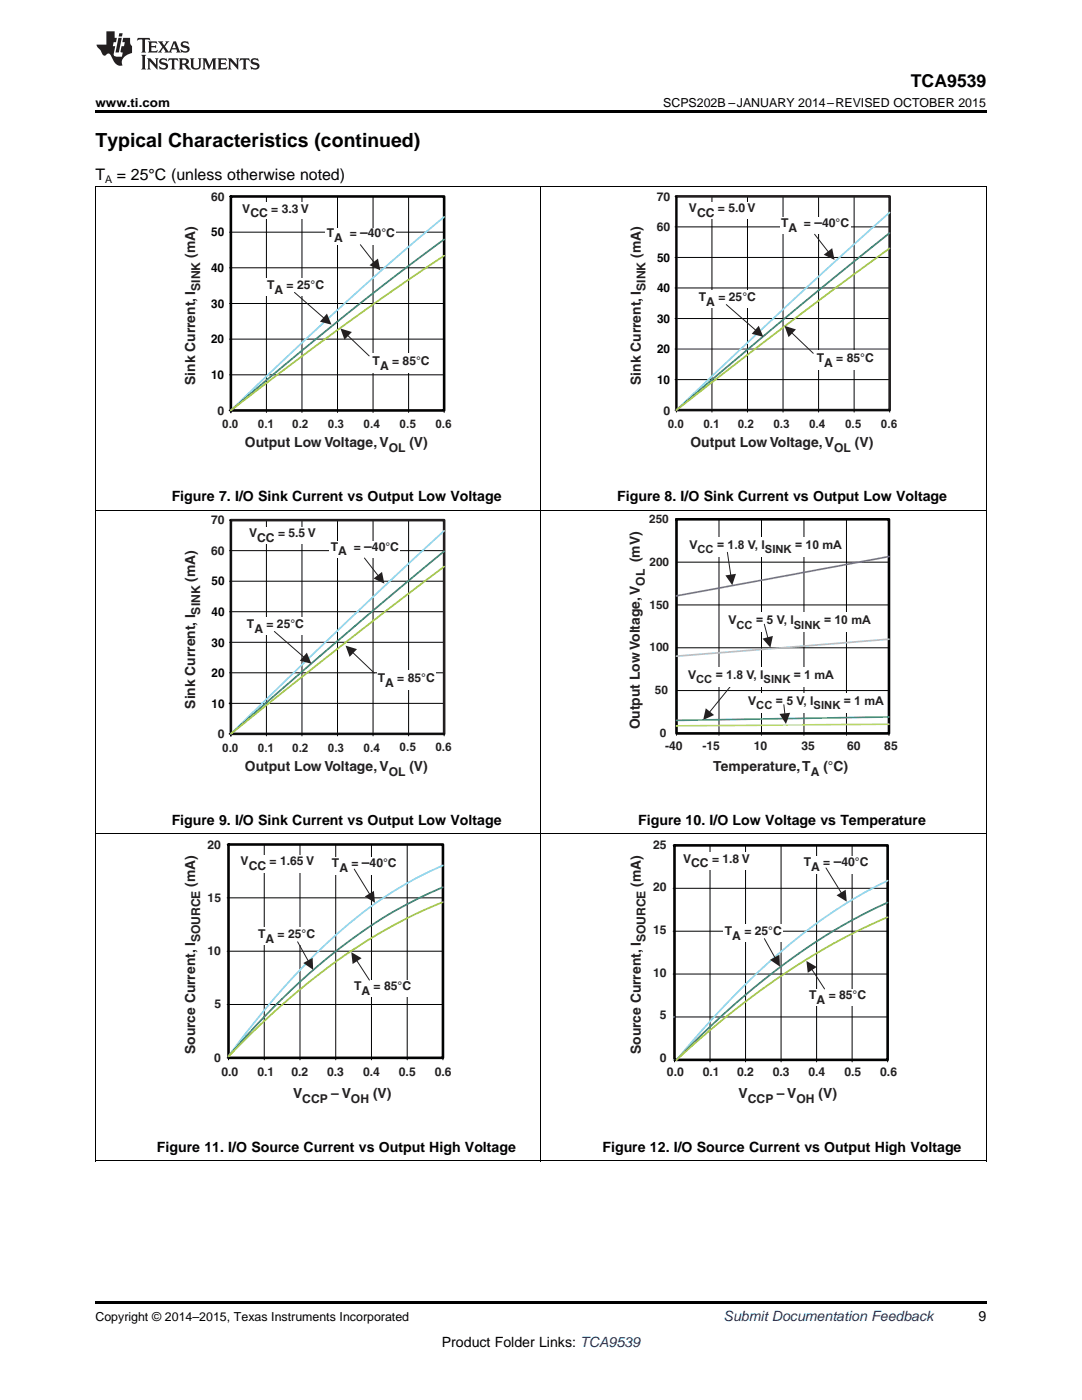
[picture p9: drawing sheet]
<svg xmlns="http://www.w3.org/2000/svg" width="216mm" height="279mm" viewBox="0 0 216 279" stroke-linecap="round" stroke-linejoin="round" font-family="sans-serif">
<path d="M19 231.7h.2zM196.7 231.7h.1zM19 259.7h177.8v.5h-177.8z" fill="#000"/>
<path d="M19.1 166.4v65.3M107.9 166.4v65.3M196.8 166.4v65.3M19 231.7h177.8" fill="none" stroke="#000" stroke-width=".2"/>
<path d="M45.6 168.5h42.8v42.6h-42.8z" fill-rule="evenodd" fill="#fff"/>
<path d="M45.3 179.2h43.1M45.3 168.5h43.1v43M45.6 168.5v43M52.7 168.5v43M59.9 168.5v43M67 168.5v43M74.1 168.5v43M81.3 168.5v43M45.3 189.8h43.1M45.3 200.5h43.1M45.3 211.1h43.1" fill="none" stroke="#010202" stroke-width=".2"/>
<path d="M45.6 168.5h42.8v42.6h-42.8z" fill="none" stroke="#010202" stroke-width=".52"/>
<path d="M88.4 172.7a82.4 82.4 0 0 0-26.8 19 178.5 178.5 0 0 0-16 19" fill="none" stroke="#8dd7f7" stroke-width=".35"/>
<path d="M88.4 177.1a101.6 101.6 0 0 0-32.1 22.2l-5.4 5.5-5.3 6" fill="none" stroke="#3b8476" stroke-width=".35"/>
<path d="M88.4 180a113.8 113.8 0 0 0-34.8 22.9l-8 7.9" fill="none" stroke="#a6ce39" stroke-width=".35"/>
<g fill="#fff">
<path d="M47.8 170.6h13.7v3.4h-13.7z" fill-rule="evenodd"/>
<path d="M65.2 171.1h14v3.6h-14z" fill-rule="evenodd"/>
<path d="M51.2 185.1h11.9v3.5h-11.9z" fill-rule="evenodd"/>
<path d="M70.4 195.7h12.2v3.3h-12.2z" fill-rule="evenodd"/>
</g>
<path d="M70.7 173.4l3.1 5.1" fill="none" stroke="#231f20" stroke-width=".2"/>
<path d="M72.8 178.9l1.8-1.1 .2 2.4z" fill="#231f20"/>
<path d="M59.4 188l2.1 3.8" fill="none" stroke="#231f20" stroke-width=".2"/>
<path d="M60.5 192.2l1.9-1 .1 2.3z" fill="#231f20"/>
<path d="M71.2 191.7l2.5 3.9" fill="none" stroke="#231f20" stroke-width=".2"/>
<path d="M70.1 190l2.1 1.2-1.8 1.2z" fill="#231f20"/>
<path d="M134.6 168.7h42.5v42.8h-42.5z" fill-rule="evenodd" fill="#fff"/>
<g fill="none" stroke="#010202" stroke-width=".2">
<path d="M134.3 177.3h42.8M134.3 168.7h42.8v43.2M134.6 168.7v43.2M141.7 168.7v43.2M142.8 171.8h.3M148.8 168.7v43.2M155.9 168.7v43.2M162.9 168.7v43.2M170 168.7v43.2M134.3 194.4h42.8M134.3 185.8h42.8M134.6 203h42.5"/>
<path d="M134.6 211.5h42.5"/>
</g>
<path d="M134.6 168.7h42.5v42.8h-42.5z" fill="none" stroke="#010202" stroke-width=".52"/>
<path d="M134.3 211.5h.3M134.3 203h.3" fill="none" stroke="#8dd7f7" stroke-width=".2"/>
<path d="M177.1 175.8a110.5 110.5 0 0 0-31.9 24.2l-5.3 5.8-4.9 5.7" fill="none" stroke="#8dd7f7" stroke-width=".35"/>
<path d="M177.1 180.1a119.7 119.7 0 0 0-30.1 20l-7.1 6.5-4.9 4.9" fill="none" stroke="#3b8476" stroke-width=".35"/>
<path d="M177.1 183a144.4 144.4 0 0 0-39 25.7l-3.1 2.8" fill="none" stroke="#a6ce39" stroke-width=".35"/>
<g fill="#fff">
<path d="M136.1 170.1h13.7v3.4h-13.7z" fill-rule="evenodd"/>
<path d="M159.3 170.9h14v3.5h-14z" fill-rule="evenodd"/>
<path d="M144.3 184.4h11.9v3.5h-11.9z" fill-rule="evenodd"/>
<path d="M161.2 197.5h12.2v3.3h-12.2z" fill-rule="evenodd"/>
</g>
<path d="M164.8 173.2l3.1 5" fill="none" stroke="#231f20" stroke-width=".2"/>
<path d="M166.9 178.7l1.8-1.1 .3 2.3z" fill="#231f20"/>
<path d="M152.5 187.3l2.1 3.8" fill="none" stroke="#231f20" stroke-width=".2"/>
<path d="M153.7 191.6l1.8-1.1 .1 2.4z" fill="#231f20"/>
<path d="M162 193.5l2.5 3.9" fill="none" stroke="#231f20" stroke-width=".2"/>
<path d="M160.9 191.8l2.1 1.2-1.8 1.1z" fill="#231f20"/>
<path d="M19.1 101.8v64.6M107.9 101.8v64.6M196.8 101.8v64.6M19 166.4h177.8" fill="none" stroke="#000" stroke-width=".2"/>
<g fill="#fff">
<path d="M62.1 151.1h17.4v2.4h-17.4z" fill-rule="evenodd"/>
<path d="M46.1 103.8h42.5v42.7h-42.5z" fill-rule="evenodd"/>
</g>
<g fill="none" stroke="#010202" stroke-width=".2">
<path d="M45.8 116h42.8M45.8 109.9h42.8M45.8 103.8h42.8v43.1M46.1 103.8v42.7h42.5M53.2 103.8v43.1M60.3 103.8v43.1M67.3 103.8v43.1M74.4 103.8v43.1M81.5 103.8v43.1M45.8 134.3h42.8M45.8 128.2h42.8M45.8 122.1h42.8"/>
<path d="M46.1 140.4h42.5"/>
</g>
<path d="M46.1 103.8h42.5v42.7h-42.5z" fill="none" stroke="#231f20" stroke-width=".52"/>
<path d="M45.8 146.5h.3v.4M45.8 140.4h.3" fill="none" stroke="#010202" stroke-width=".35"/>
<path d="M88.6 105.9l-19.5 18.3-23 22.2" fill="none" stroke="#8dd7f7" stroke-width=".35"/>
<path d="M88.6 110a1730.1 1730.1 0 0 0-42.5 36.4" fill="none" stroke="#3b8476" stroke-width=".35"/>
<path d="M88.6 113.1l-15.9 12.2-26.6 21.2" fill="none" stroke="#a6ce39" stroke-width=".35"/>
<g fill="#fff">
<path d="M49.4 105.1h13.9v3.4h-13.9z" fill-rule="evenodd"/>
<path d="M65.8 108.1h14.1v3.2h-14.1z" fill-rule="evenodd"/>
</g>
<path d="M72.7 111.4l2.8 3.5" fill="none" stroke="#231f20" stroke-width=".2"/>
<path d="M74.5 115.4l1.7-1.3 .5 2.4z" fill="#231f20"/>
<g fill="#fff">
<path d="M75.1 133.8h11.8v3.9h-11.8z" fill-rule="evenodd"/>
<path d="M48.9 123.3h12v3.4h-12z" fill-rule="evenodd"/>
</g>
<path d="M54.7 126l5.9 5.1" fill="none" stroke="#231f20" stroke-width=".2"/>
<path d="M61.2 130.3l.9 2.2-2.3-.6z" fill="#231f20"/>
<path d="M70.4 130.2l4.3 4.1" fill="none" stroke="#231f20" stroke-width=".2"/>
<path d="M69 128.8l2.2 .7-1.4 1.6z" fill="#231f20"/>
<path d="M135 103.6h42.4v42.8h-42.4z" fill-rule="evenodd" fill="#fff"/>
<path d="M135 112.2h42.4M143.5 103.6v43.2M151.9 103.6v43.2M160.4 103.6v43.2M168.9 103.6v43.2M135 137.8h42.4M135 129.3h42.4M135 120.7h42.4M135 146.8v-43.2h42.4v43.2M135 146.4h42.4" fill="none" stroke="#010202" stroke-width=".2"/>
<path d="M135 103.6h42.4v42.8h-42.4z" fill="none" stroke="#010202" stroke-width=".52"/>
<path d="M177.4 143.1l-42.4 .7" fill="none" stroke="#4ca391" stroke-width=".35"/>
<path d="M177.4 144.5l-42.4 .4" fill="none" stroke="#d2e287" stroke-width=".35"/>
<path d="M177.4 111.1l-42.4 7.8" fill="none" stroke="#756fb3" stroke-width=".35"/>
<path d="M177.4 127.6l-42.4 3.4" fill="none" stroke="#a3c2d1" stroke-width=".35"/>
<path d="M145.7 137.1l-4.1 5" fill="none" stroke="#231f20" stroke-width=".2"/>
<path d="M140.8 141.4l1.7 1.3-2.2 1z" fill="#231f20"/>
<g fill="#fff">
<path d="M149.1 138.3h27.5v3.9h-27.5z" fill-rule="evenodd"/>
<path d="M137.1 133.1h27.5v4h-27.5z" fill-rule="evenodd"/>
<path d="M145.2 122.2h27.4v3.9h-27.4z" fill-rule="evenodd"/>
<path d="M137.4 107.2h27.4v3.9h-27.4z" fill-rule="evenodd"/>
</g>
<path d="M156.4 140.6l.2 1.9" fill="none" stroke="#231f20" stroke-width=".2"/>
<path d="M155.5 142.5l2.2-.2-.9 2.2z" fill="#231f20"/>
<path d="M152.5 124.6l.7 2.7" fill="none" stroke="#231f20" stroke-width=".2"/>
<path d="M152.2 127.5l2-.6-.5 2.3z" fill="#231f20"/>
<path d="M145.1 110.2l.7 4.6" fill="none" stroke="#231f20" stroke-width=".2"/>
<path d="M144.7 114.8l2.2-.3-.8 2.3z" fill="#231f20"/>
<path d="M19.1 37.2v64.6M107.9 37.2v64.6M196.8 37.2v64.6M19 101.8h177.8" fill="none" stroke="#000" stroke-width=".2"/>
<g fill="#fff">
<path d="M62.1 86.5h17.4v2.5h-17.4z" fill-rule="evenodd"/>
<path d="M46.1 39.2h42.5v42.7h-42.5z" fill-rule="evenodd"/>
</g>
<path d="M45.8 39.2h42.8v43.1M46.1 39.2v42.7h42.5M53.2 39.2v43.1M60.3 39.2v43.1M67.3 39.2v43.1M74.4 39.2v43.1M81.5 39.2v43.1M45.8 53.4h42.8M45.8 46.3h42.8M45.8 74.8h42.8M45.8 67.7h42.8M45.8 60.6h42.8" fill="none" stroke="#010202" stroke-width=".2"/>
<path d="M46.1 39.2h42.5v42.7h-42.5z" fill="none" stroke="#010202" stroke-width=".52"/>
<path d="M45.8 81.9h.3v.4" fill="none" stroke="#010202" stroke-width=".35"/>
<path d="M88.6 43.3a719.9 719.9 0 0 0-42.5 38.6" fill="none" stroke="#8dd7f7" stroke-width=".35"/>
<path d="M88.6 47.8a657.7 657.7 0 0 0-42.5 34.1" fill="none" stroke="#3b8476" stroke-width=".35"/>
<path d="M88.6 51a676.9 676.9 0 0 0-42.5 30.9" fill="none" stroke="#a6ce39" stroke-width=".35"/>
<g fill="#fff">
<path d="M48 40.4h13.9v3.3h-13.9z" fill-rule="evenodd"/>
<path d="M64.9 45.5h14.2v3.3h-14.2z" fill-rule="evenodd"/>
</g>
<path d="M71.9 48.8l2.7 3.6" fill="none" stroke="#231f20" stroke-width=".2"/>
<path d="M73.7 52.9l1.7-1.3 .5 2.4z" fill="#231f20"/>
<g fill="#fff">
<path d="M74.1 70.5h11.8v3.9h-11.8z" fill-rule="evenodd"/>
<path d="M52.9 55.6h12v3.5h-12z" fill-rule="evenodd"/>
</g>
<path d="M58.8 58.4l5.8 5.1" fill="none" stroke="#231f20" stroke-width=".2"/>
<path d="M65.2 62.6l.9 2.2-2.3-.6z" fill="#231f20"/>
<path d="M69.4 67l4.3 4" fill="none" stroke="#231f20" stroke-width=".2"/>
<path d="M67.9 65.6l2.3 .7-1.5 1.5z" fill="#231f20"/>
<g fill="#fff">
<path d="M151 86.5h17.4v2.5h-17.4z" fill-rule="evenodd"/>
<path d="M135 39.2h42.5v42.6h-42.5z" fill-rule="evenodd"/>
</g>
<g fill="none" stroke="#010202" stroke-width=".2">
<path d="M134.7 39.2h42.8v43M135 39.2v43M142.1 39.2v43M149.2 39.2v43M156.2 39.2v43M163.3 39.2v43M170.4 39.2v43M134.7 57.5h42.8M134.7 51.4h42.8M134.7 45.3h42.8M134.7 75.8h42.8M134.7 63.6h42.8"/>
<path d="M134.7 69.7h.3M134.7 81.8h42.8"/>
</g>
<path d="M135 69.7h42.5" fill="none" stroke="#231f20" stroke-width=".2"/>
<path d="M135 39.2h42.5v42.6h-42.5z" fill="none" stroke="#231f20" stroke-width=".52"/>
<path d="M177.5 42.4l-19.5 17.7-23 21.7" fill="none" stroke="#8dd7f7" stroke-width=".35"/>
<path d="M177.5 46.5l-19.5 15.8-23 19.5" fill="none" stroke="#3b8476" stroke-width=".35"/>
<path d="M177.5 49.5a1359.3 1359.3 0 0 0-42.5 32.3" fill="none" stroke="#a6ce39" stroke-width=".35"/>
<g fill="#fff">
<path d="M137.2 40.3h13.9v3.4h-13.9z" fill-rule="evenodd"/>
<path d="M155.6 43.4h14.1v3.3h-14.1z" fill-rule="evenodd"/>
</g>
<path d="M162.5 46.7l2.8 3.6" fill="none" stroke="#231f20" stroke-width=".2"/>
<path d="M164.4 50.8l1.7-1.3 .4 2.4z" fill="#231f20"/>
<g fill="#fff">
<path d="M162.7 69.9h11.8v4h-11.8z" fill-rule="evenodd"/>
<path d="M139.1 58h12v3.5h-12z" fill-rule="evenodd"/>
</g>
<path d="M144.9 60.8l5.9 5.1" fill="none" stroke="#231f20" stroke-width=".2"/>
<path d="M151.4 65l.9 2.2-2.3-.6z" fill="#231f20"/>
<path d="M158 66.4l4.3 4.1" fill="none" stroke="#231f20" stroke-width=".2"/>
<path d="M156.5 65l2.3 .7-1.5 1.6z" fill="#231f20"/>
<path d="M19 37.2h177.8" fill="none" stroke="#000" stroke-width=".2"/>
<path d="M19 22h177.8v.5h-177.8z" fill="#000"/>
<g fill="#231f20">
<path d="M27.5 7.6l-.1 .5 .4-.2h.6v.1v2.1l-.2 .4h1l-.3-.4v-2.1l.1-.1h.5l.5 .2-.2-.5zM29.5 8.3l.2 .3v1.5l-.2 .4h1.8l.2-.6a1.04 1.04 0 0 1-1.3 .2v-.7h.6l.3 .2v-.6l-.3 .2h-.6v-.6l.8-.1 .4 .3-.2-.5zM31.5 8.3l.9 1.1-.9 1.1h.8l-.2-.2 .5-.7 .4 .7-.2 .2h1.5l-.1-.2 .1-.4h.9l.1 .4-.2 .2h1l-.3-.3-.7-1.9h-.5l-.9 2-.8-1 .9-1h-.8l.1 .3-.3 .5-.4-.6 .2-.2zM34.7 8.6l.4 1h-.7zM36.3 8.4a.63 .63 0 0 0-.2 .7 .63 .63 0 0 0 .6 .4l.6 .2 .1 .2a.75 .75 0 0 1-.7 .4 .75 .75 0 0 1-.6-.5l.1 .7 .1-.1a1.11 1.11 0 0 0 1.5-.6 1.13 1.13 0 0 0-1.2-.8l-.1-.4a1.04 1.04 0 0 1 1.2 .2l-.2-.5-.1 .1-.5-.2zM28.2 10.9l.2 .4v2.2l-.2 .4h1l-.3-.4v-2.2l.3-.4zM29.3 11.6l.3 .4v1.5l-.3 .4h.8l-.2-.4v-1.3l1.5 1.7v-1.9l.2-.4h-.7l.2 .4v.9l-1.1-1.3zM32 11.8a.62 .62 0 0 0-.2 .7 .62 .62 0 0 0 .6 .4l.6 .1 .1 .3a.76 .76 0 0 1-.7 .3 .76 .76 0 0 1-.6-.4l.1 .7 .1-.1a1.11 1.11 0 0 0 1.5-.6 1.13 1.13 0 0 0-1.2-.8l-.1-.4a1.04 1.04 0 0 1 1.2 .2l-.2-.6-.1 .1-.5-.1zM33.7 11.6l-.2 .6a.61 .61 0 0 1 .8-.3v1.6l-.2 .4h.9l-.2-.4v-1.6a.63 .63 0 0 1 .8 .3l-.2-.6zM35.6 11.6l.3 .4v1.5l-.3 .4h1l-.2-.2v-.8l.5 .2a.76 .76 0 0 0 1.2 .7l-1-1a.58 .58 0 0 0 .6-.5 .58 .58 0 0 0-.5-.6zM36.4 11.9h.1a.45 .45 0 0 1 .5 .1 .45 .45 0 0 1 .1 .5l-.7 .2zM37.9 11.6l.2 .2a2.17 2.17 0 0 0 .3 1.9 .99 .99 0 0 0 1.6-.6v-1.1l.2-.4h-.7l.2 .2a1.92 1.92 0 0 1-.2 1.8 .6 .6 0 0 1-.9-.5v-1.1l.2-.4zM40.4 11.6l.2 .4v1.5l-.2 .4h.7l-.2-.4v-1.4l.8 1.8 .8-1.8v1.4l-.2 .4h.9l-.2-.4v-1.5l.2-.4h-.8l-.6 1.5-.6-1.5zM43.4 11.6l.2 .4v1.5l-.2 .4h1.8l.2-.6a1.04 1.04 0 0 1-1.3 .1v-.6h.5l.4 .2v-.6l-.4 .2h-.5v-.7h.8l.3 .3-.1-.6zM45.5 11.6l.2 .4v1.5l-.2 .4h.7l-.2-.4v-1.3l1.5 1.7v-1.9l.2-.4h-.7l.2 .4v.9l-1.1-1.3zM47.9 11.6l-.1 .6a.61 .61 0 0 1 .8-.3v1.6l-.3 .4h1l-.3-.4 .1-1.6a.63 .63 0 0 1 .7 .3l-.1-.6zM50.2 11.8a.62 .62 0 0 0-.2 .7 .62 .62 0 0 0 .6 .4l.6 .1 .2 .3a.76 .76 0 0 1-.8 .3 .76 .76 0 0 1-.6-.4l.1 .7 .2-.1a1.11 1.11 0 0 0 1.5-.6 1.13 1.13 0 0 0-1.3-.8l-.1-.4a1.04 1.04 0 0 1 1.2 .2l-.1-.6-.2 .1-.5-.1z"/>
<path d="M21.2 6.3v2.6h-1.9l.1 .4 .7 .9a.91 .91 0 0 0 1 .8 .56 .56 0 0 1 .5-.3 .56 .56 0 0 1 .5 .3l.4 .8a1.53 1.53 0 0 0 1.9 1.2 1.54 1.54 0 0 1 1-2.1l.9-.3v-1.4a1.52 1.52 0 0 1-.3-1.6h-1.4l-.2 .8h.5l-.2 .8h-.4l-.2 1v.2l.4 .1-.2 .8a1.93 1.93 0 0 1-1.6-.3l.3-1.8h-.5l.2-.8h.4l.2-.8h-.4v-1.3zM23.6 7.6l-.6 2.9h.7l.6-2.9zM23.8 6.6l-.1 .7h.6l.2-.7z"/>
</g>
<text font-size="3.9" x="19" y="29.3">Typical Characteristics (continued)</text>
<text font-size="3.5" x="181.8" y="17.3">TCA9539</text>
<g font-size="3.2">
<text x="19" y="36">T</text>
<text x="23.3" y="36">= 25°C (unless otherwise noted)</text>
</g>
<g font-size="2.8" fill="#231f20">
<text x="71.9" y="47.4">–</text>
<text x="162.5" y="45.3">–</text>
<text x="39" y="51.5" transform="rotate(-90 39 51.5)">(mA)</text>
<text x="127.9" y="51.5" transform="rotate(-90 127.9 51.5)">(mA)</text>
<text x="39" y="76.8" transform="rotate(-90 39 76.8)">Sink Current, I</text>
<text x="127.9" y="76.8" transform="rotate(-90 127.9 76.8)">Sink Current, I</text>
<text x="48.9" y="89.3">Output Low Voltage,V</text>
<text x="81.7" y="89.3">(V)</text>
<text x="137.8" y="89.3">Output Low Voltage,V</text>
<text x="170.6" y="89.3">(V)</text>
<text x="72.7" y="109.9">–</text>
<text x="127.7" y="112.2" transform="rotate(-90 127.7 112.2)">(mV)</text>
<text x="39" y="116.1" transform="rotate(-90 39 116.1)">(mA)</text>
<text x="39" y="141.4" transform="rotate(-90 39 141.4)">Sink Current, I</text>
<text x="127.7" y="145.6" transform="rotate(-90 127.7 145.6)">Output Low Voltage,V</text>
<text x="48.9" y="153.9">Output Low Voltage,V</text>
<text x="81.7" y="153.9">(V)</text>
<text x="142.3" y="153.9">Temperature,T</text>
<text x="164.3" y="153.9">(°C)</text>
<text x="72.2" y="173.1">–</text>
<text x="166.4" y="172.9">–</text>
<text x="39" y="177" transform="rotate(-90 39 177)">(mA)</text>
<text x="127.9" y="177" transform="rotate(-90 127.9 177)">(mA)</text>
<text x="39" y="210.3" transform="rotate(-90 39 210.3)">Source Current, I</text>
<text x="127.9" y="210.3" transform="rotate(-90 127.9 210.3)">Source Current, I</text>
<text x="58.5" y="219.2">V</text>
<text x="66.1" y="219.2">– V</text>
<text x="74.4" y="219.2">(V)</text>
<text x="147.4" y="219.2">V</text>
<text x="155" y="219.2">– V</text>
<text x="163.3" y="219.2">(V)</text>
</g>
<g font-size="2.8">
<text x="34.3" y="100.1">Figure 7. I/O Sink Current vs Output Low Voltage</text>
<text x="123.2" y="100.1">Figure 8. I/O Sink Current vs Output Low Voltage</text>
<text x="34.3" y="164.7">Figure 9. I/O Sink Current vs Output Low Voltage</text>
<text x="127.4" y="164.7">Figure 10. I/O Low Voltage vs Temperature</text>
<text x="31.3" y="230">Figure 11. I/O Source Current vs Output High Voltage</text>
<text x="120.2" y="230">Figure 12. I/O Source Current vs Output High Voltage</text>
<text x="195.3" y="263.6">9</text>
<text x="88.2" y="268.9">Product Folder Links: TCA9539</text>
</g>
<text font-size="2.8" fill="#0000c8" x="144.4" y="263.6">Submit Documentation Feedback</text>
<g font-size="2.5">
<text x="19" y="21.4">www.ti.com</text>
<text x="132.3" y="21.4">SCPS202B –JANUARY 2014–REVISED OCTOBER 2015</text>
<text x="19" y="263.6">Copyright © 2014–2015, Texas Instruments Incorporated</text>
</g>
<g font-size="2.4" fill="#231f20">
<text x="42.1" y="40">60</text>
<text x="131" y="40.1">70</text>
<text x="48.3" y="42.4">V</text>
<text x="50" y="43.4">CC</text>
<text x="54.1" y="42.4">= 3.3 V</text>
<text x="65.2" y="47.4">T</text>
<text x="69.8" y="47.4">=</text>
<text x="73.4" y="47.4">40°C</text>
<text x="131" y="46.2">60</text>
<text x="137.5" y="42.4">V</text>
<text x="139.1" y="43.4">CC</text>
<text x="143.3" y="42.4">= 5.0 V</text>
<text x="155.8" y="45.3">T</text>
<text x="157.3" y="46.2">A</text>
<text x="160.4" y="45.3">=</text>
<text x="164" y="45.3">40°C</text>
<text x="66.7" y="48.3">A</text>
<text x="39.9" y="58" transform="rotate(-90 39.9 58)">SINK</text>
<text x="53.3" y="57.7">T</text>
<text x="54.8" y="58.6">A</text>
<text x="57.2" y="57.7">= 25°C</text>
<text x="128.8" y="58" transform="rotate(-90 128.8 58)">SINK</text>
<text x="139.5" y="60.1">T</text>
<text x="140.9" y="61.1">A</text>
<text x="143.3" y="60.1">= 25°C</text>
<text x="74.4" y="72.8">T</text>
<text x="75.8" y="73.8">A</text>
<text x="78.2" y="72.8">= 85°C</text>
<text x="163" y="72.3">T</text>
<text x="164.4" y="73.3">A</text>
<text x="166.9" y="72.3">= 85°C</text>
<text x="43.4" y="82.7">0</text>
<text x="132.4" y="82.7">0</text>
<text x="77.6" y="90.2">OL</text>
<text x="166.5" y="90.2">OL</text>
<text x="42.1" y="104.7">70</text>
<text x="49.7" y="107.1">V</text>
<text x="55.5" y="107.1">= 5.5 V</text>
<text x="42.1" y="110.7">60</text>
<text x="51.3" y="108.1">CC</text>
<text x="66" y="109.9">T</text>
<text x="67.5" y="110.9">A</text>
<text x="70.6" y="109.9">=</text>
<text x="74.2" y="109.9">40°C</text>
<text x="137.6" y="109.5">V</text>
<text x="143.1" y="109.5">= 1.8 V, I</text>
<text x="158.7" y="109.5">= 10 mA</text>
<text x="128.7" y="116.9" transform="rotate(-90 128.7 116.9)">OL</text>
<text x="39.9" y="122.6" transform="rotate(-90 39.9 122.6)">SINK</text>
<text x="49.3" y="125.3">T</text>
<text x="53.2" y="125.3">= 25°C</text>
<text x="145.3" y="124.6">V</text>
<text x="150.9" y="124.6">= 5 V, I</text>
<text x="164.4" y="124.6">= 10 mA</text>
<text x="50.8" y="126.3">A</text>
<text x="75.4" y="136.1">T</text>
<text x="76.9" y="137.1">A</text>
<text x="79.3" y="136.1">= 85°C</text>
<text x="137.3" y="135.5">V</text>
<text x="142.8" y="135.5">= 1.8 V, I</text>
<text x="158.4" y="135.5">= 1 mA</text>
<text x="149.3" y="140.6">V</text>
<text x="154.8" y="140.6">= 5 V, I</text>
<text x="168.4" y="140.6">= 1 mA</text>
<text x="43.5" y="147.3">0</text>
<text x="132.7" y="149.7">-40</text>
<text x="140.2" y="149.7">-15</text>
<text x="150.4" y="149.7">10</text>
<text x="159.9" y="149.7">35</text>
<text x="169" y="149.7">60</text>
<text x="176.5" y="149.7">85</text>
<text x="77.6" y="154.8">OL</text>
<text x="161.8" y="154.9">A</text>
<text x="41.4" y="169.4">20</text>
<text x="48" y="172.7">V</text>
<text x="49.6" y="173.7">CC</text>
<text x="53.8" y="172.7">= 1.65 V</text>
<text x="66.2" y="173.1">T</text>
<text x="70.1" y="173.1">=</text>
<text x="73.8" y="173.1">40°C</text>
<text x="130.3" y="169.3">25</text>
<text x="136.3" y="172.1">V</text>
<text x="137.9" y="173.1">CC</text>
<text x="142.1" y="172.1">= 1.8 V</text>
<text x="160.4" y="172.9">T</text>
<text x="161.9" y="173.9">A</text>
<text x="164.3" y="172.9">=</text>
<text x="167.9" y="172.9">40°C</text>
<text x="67.7" y="174.1">A</text>
<text x="130.3" y="177.9">20</text>
<text x="41.4" y="180">15</text>
<text x="39.9" y="188.1" transform="rotate(-90 39.9 188.1)">SOURCE</text>
<text x="41.4" y="190.6">10</text>
<text x="51.5" y="187.2">T</text>
<text x="53" y="188.2">A</text>
<text x="55.4" y="187.2">= 25°C</text>
<text x="128.8" y="188.1" transform="rotate(-90 128.8 188.1)">SOURCE</text>
<text x="130.3" y="186.4">15</text>
<text x="144.6" y="186.6">T</text>
<text x="146.1" y="187.6">A</text>
<text x="148.5" y="186.6">= 25°C</text>
<text x="70.6" y="197.7">T</text>
<text x="74.5" y="197.7">= 85°C</text>
<text x="130.3" y="194.9">10</text>
<text x="42.8" y="201.3">5</text>
<text x="72.1" y="198.6">A</text>
<text x="131.7" y="203.4">5</text>
<text x="161.5" y="199.4">T</text>
<text x="162.9" y="200.4">A</text>
<text x="165.4" y="199.4">= 85°C</text>
<text x="42.8" y="211.9">0</text>
<text x="44.2" y="214.7">0.0</text>
<text x="51.4" y="214.7">0.1</text>
<text x="58.2" y="214.7">0.2</text>
<text x="65.3" y="214.7">0.3</text>
<text x="72.4" y="214.7">0.4</text>
<text x="79.6" y="214.7">0.5</text>
<text x="86.7" y="214.7">0.6</text>
<text x="131.7" y="211.9">0</text>
<text x="133.1" y="214.7">0.0</text>
<text x="140.3" y="214.7">0.1</text>
<text x="147.1" y="214.7">0.2</text>
<text x="154.2" y="214.7">0.3</text>
<text x="161.3" y="214.7">0.4</text>
<text x="168.5" y="214.7">0.5</text>
<text x="175.6" y="214.7">0.6</text>
<text x="60.3" y="220.1">CCP</text>
<text x="70" y="220.1">OH</text>
<text x="149.2" y="220.1">CCP</text>
<text x="158.9" y="220.1">OH</text>
</g>
<g font-size="2.4" fill="#010202">
<text x="42.2" y="47.1">50</text>
<text x="131.1" y="52.2">50</text>
<text x="42.1" y="54.3">40</text>
<text x="131.1" y="58.3">40</text>
<text x="42.2" y="61.4">30</text>
<text x="131.1" y="64.4">30</text>
<text x="42.1" y="68.5">20</text>
<text x="131.1" y="70.5">20</text>
<text x="42.1" y="75.6">10</text>
<text x="131.1" y="76.6">10</text>
<text x="42.2" y="116.8">50</text>
<text x="42.2" y="122.9">40</text>
<text x="42.2" y="129">30</text>
<text x="42.2" y="135.1">20</text>
<text x="42.2" y="141.2">10</text>
</g>
<g font-size="2.3" fill="#231f20">
<text x="44.3" y="85.4">0.0</text>
<text x="51.4" y="85.5">0.1</text>
<text x="58.3" y="85.5">0.2</text>
<text x="65.4" y="85.5">0.3</text>
<text x="72.5" y="85.5">0.4</text>
<text x="79.7" y="85.4">0.5</text>
<text x="86.9" y="85.4">0.6</text>
<text x="133.2" y="85.4">0.0</text>
<text x="140.3" y="85.5">0.1</text>
<text x="147.2" y="85.5">0.2</text>
<text x="154.3" y="85.5">0.3</text>
<text x="161.4" y="85.5">0.4</text>
<text x="168.6" y="85.4">0.5</text>
<text x="175.8" y="85.4">0.6</text>
<text x="129.5" y="104.5">250</text>
<text x="129.6" y="113">200</text>
<text x="129.6" y="121.5">150</text>
<text x="129.6" y="130">100</text>
<text x="130.7" y="138.5">50</text>
<text x="79.7" y="150">0.5</text>
<text x="86.9" y="150">0.6</text>
<text x="131.7" y="147">0</text>
<text x="44.3" y="150">0.0</text>
<text x="51.4" y="150.1">0.1</text>
<text x="58.3" y="150.1">0.2</text>
<text x="65.4" y="150.1">0.3</text>
<text x="72.5" y="150.1">0.4</text>
</g>
<g font-size="2.2" fill="#231f20">
<text x="139.2" y="110.4">CC</text>
<text x="152.6" y="110.4">SINK</text>
<text x="147" y="125.5">CC</text>
<text x="158.4" y="125.5">SINK</text>
<text x="138.9" y="136.4">CC</text>
<text x="152.4" y="136.4">SINK</text>
<text x="150.9" y="141.5">CC</text>
<text x="162.3" y="141.5">SINK</text>
</g>
<text font-size="2.1" x="21" y="36.6">A</text>
</svg>
